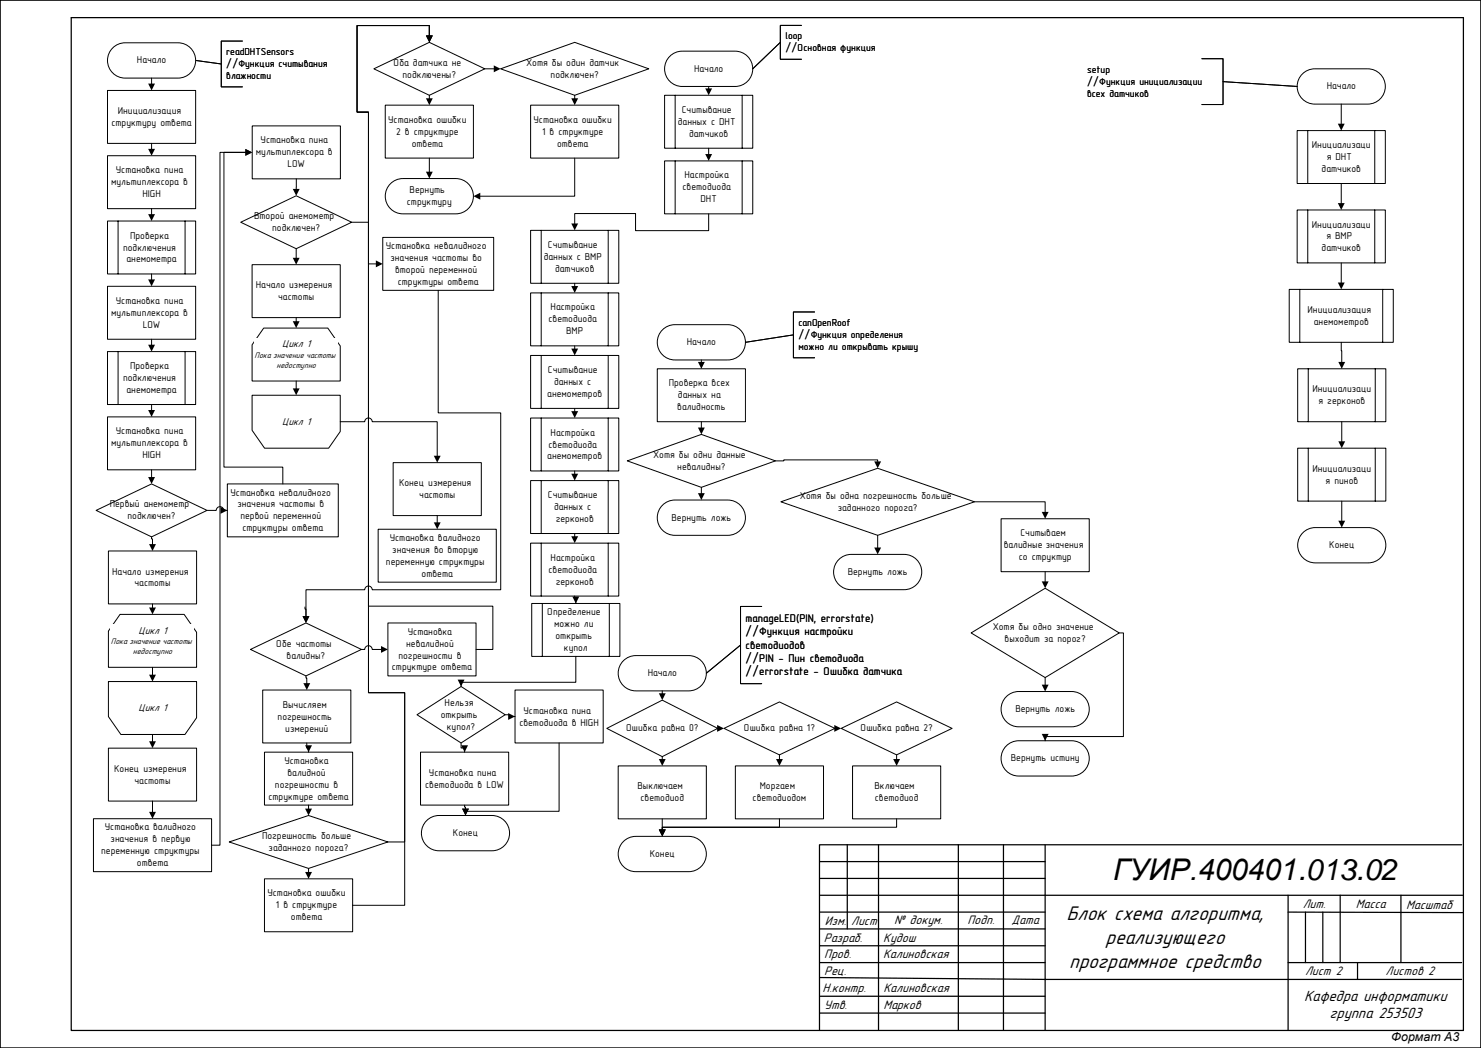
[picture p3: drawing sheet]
<svg xmlns="http://www.w3.org/2000/svg" width="420mm" height="297mm" viewBox="0 0 420 297" stroke-linecap="round" stroke-linejoin="round" font-family="sans-serif">
<path d="M0 0h420v297h-420zM55.5 17.1l7.2 1M68.7 11.6h-6v13h6" fill="none" stroke="#000" stroke-width=".28"/>
<g fill="none" stroke="#000" stroke-width=".35">
<path d="M0 0v297h420v-297h-420M20.2 5h394.8v287h-394.8zM240.3 239.4v23.8M249.1 239.4v52.4M271.8 239.4v52.4M284.6 239.4v52.4M296.4 239.4v52.4M414.5 239.4h-182.1v52.4M232.4 253.7h182.6M232.4 244.2h64M232.4 248.9h64M232.4 258.5h64"/>
<path d="M365.3 253.7v38.1M365.3 258.5l49.7 .1M370.2 258.5v14.3M375.1 258.5v14.3M380.1 253.7v19.1M397.3 253.7v19.1M232.4 272.8h64M232.4 263.2h64M232.4 268h64M232.4 277l64.1 .5M296.4 277.5h118.1M365.3 272.8h49.2"/>
<path d="M385 272.8v4.7M232.4 282.3h64M232.4 287.1h64"/>
</g>
<path d="M31.7 13.9a5 5 0 0 1 3.8-1.8h15a5 5 0 0 1 5 5 5 5 0 0 1-5 5h-15a5 5 0 0 1-4.5-2.9 5 5 0 0 1 .7-5.3z" fill-rule="evenodd" fill="#fff"/>
<path d="M31.7 13.9a5 5 0 0 1 3.8-1.8h15a5 5 0 0 1 5 5 5 5 0 0 1-5 5h-15a5 5 0 0 1-4.5-2.9 5 5 0 0 1 .7-5.3z" fill="none" stroke="#000" stroke-width=".28"/>
<path d="M30.5 25.6h25v15h-25z" fill-rule="evenodd" fill="#fff"/>
<path d="M30.5 25.6h25v15h-25z" fill="none" stroke="#000" stroke-width=".28"/>
<path d="M30.5 44.1h25v15h-25z" fill-rule="evenodd" fill="#fff"/>
<path d="M30.5 44.1h25v15h-25z" fill="none" stroke="#000" stroke-width=".28"/>
<path d="M30.5 62.6h25v15h-25z" fill-rule="evenodd" fill="#fff"/>
<path d="M30.5 62.6h25v15h-25zM33.5 62.6v15M52.5 62.6v15" fill="none" stroke="#000" stroke-width=".28"/>
<path d="M30.5 81.1h25v15h-25z" fill-rule="evenodd" fill="#fff"/>
<path d="M30.5 81.1h25v15h-25z" fill="none" stroke="#000" stroke-width=".28"/>
<path d="M30.5 99.6h25v15h-25z" fill-rule="evenodd" fill="#fff"/>
<path d="M30.5 99.6h25v15h-25zM33.5 99.6v15M52.5 99.6v15" fill="none" stroke="#000" stroke-width=".28"/>
<path d="M30.5 118.1h25v15h-25z" fill-rule="evenodd" fill="#fff"/>
<path d="M30.5 118.1h25v15h-25z" fill="none" stroke="#000" stroke-width=".28"/>
<path d="M27.3 144.6l15.7-7.5 15.7 7.5-15.7 7.5z" fill-rule="evenodd" fill="#fff"/>
<path d="M27.3 144.6l15.7-7.5 15.7 7.5-15.7 7.5z" fill="none" stroke="#000" stroke-width=".28"/>
<path d="M30.7 156.1h25v15h-25z" fill-rule="evenodd" fill="#fff"/>
<path d="M30.7 156.1h25v15h-25z" fill="none" stroke="#000" stroke-width=".28"/>
<path d="M34 174.1h18.2l3.5 5.1v9.9h-25v-10.3z" fill-rule="evenodd" fill="#fff"/>
<path d="M34 174.1h18.2l3.5 5.1v9.9h-25v-10.3z" fill="none" stroke="#000" stroke-width=".28"/>
<g fill="#fff">
<path d="M31.5 177h23.5v9.1h-23.5z" fill-rule="evenodd"/>
<path d="M30.7 212h25v15h-25z" fill-rule="evenodd"/>
</g>
<path d="M30.7 212h25v15h-25z" fill="none" stroke="#000" stroke-width=".28"/>
<path d="M30.7 193.1h25v10.3l-3.2 4.7h-18.2l-3.6-5z" fill-rule="evenodd" fill="#fff"/>
<path d="M30.7 193.1h25v10.3l-3.2 4.7h-18.2l-3.6-5z" fill="none" stroke="#000" stroke-width=".28"/>
<g fill="#fff">
<path d="M39.3 198.9h7.9v3.4h-7.9z" fill-rule="evenodd"/>
<path d="M68.3 63l15.7-7.5 15.7 7.5-15.7 7.5z" fill-rule="evenodd"/>
</g>
<path d="M68.3 63l15.7-7.5 15.7 7.5-15.7 7.5z" fill="none" stroke="#000" stroke-width=".28"/>
<path d="M71.5 75h25v15h-25z" fill-rule="evenodd" fill="#fff"/>
<path d="M71.5 75h25v15h-25z" fill="none" stroke="#000" stroke-width=".28"/>
<path d="M74.8 93h18.2l3.5 5v10h-25v-10.3z" fill-rule="evenodd" fill="#fff"/>
<path d="M74.8 93h18.2l3.5 5v10h-25v-10.3z" fill="none" stroke="#000" stroke-width=".28"/>
<g fill="#fff">
<path d="M72.2 95.9h23.6v9.1h-23.6z" fill-rule="evenodd"/>
<path d="M111.5 131.1h25v15h-25z" fill-rule="evenodd"/>
</g>
<path d="M111.5 131.1h25v15h-25z" fill="none" stroke="#000" stroke-width=".28"/>
<path d="M71.5 112h25v10.3l-3.3 4.7h-18.2l-3.5-5.1z" fill-rule="evenodd" fill="#fff"/>
<path d="M71.5 112h25v10.3l-3.3 4.7h-18.2l-3.5-5.1z" fill="none" stroke="#000" stroke-width=".28"/>
<path d="M80 117.8h7.9v3.4h-7.9z" fill-rule="evenodd" fill="#fff"/>
<g fill="none" stroke="#000" stroke-width=".28">
<path d="M43 22.1v1.8M43 40.6v1.8M43 59.1v1.8M43 77.6v1.8M84 70.5v2.8M43 96.1v1.8M84 90v1.3M43 114.6v1.8M84 108v2.3M96.5 119.5h6.9a1.06 1.06 0 0 1 1.1-1.1 1.06 1.06 0 0 1 1.1 1.1h18.4v9.9M43 133.1v2.3M43 152.1v.6h.2v1.7"/>
<path d="M43.2 171.1v1.3M43.2 189.1v2.3M43.2 208.1v2.2"/>
</g>
<g fill="#000">
<path d="M42 23.7h2l-1 1.9zM42 42.2h2l-1 1.9zM42 60.7h2l-1 1.9zM42 79.2h2l-1 1.9zM83 73.1h2l-1 1.9zM42 97.7h2l-1 1.9zM83 91h2l-1 2zM42 116.2h2l-1 1.9zM83 110.1h2l-1 1.9zM42 135.2h2l-1 1.9zM123 129.1h2l-1 2zM42.3 154.2h1.9l-1 1.9z"/>
<path d="M42.3 172.1h1.9l-1 2zM42.3 191.2h1.9l-1 1.9zM42.3 210.1h1.9l-1 1.9z"/>
</g>
<path d="M71.5 35.7h25v15h-25z" fill-rule="evenodd" fill="#fff"/>
<path d="M71.5 35.7h25v15h-25zM84 50.7v3.1" fill="none" stroke="#000" stroke-width=".28"/>
<path d="M83 53.5h2l-1 2z" fill="#000"/>
<path d="M64.5 137.1h31.4v15h-31.4z" fill-rule="evenodd" fill="#fff"/>
<path d="M64.5 137.1h31.4v15h-31.4z" fill="none" stroke="#000" stroke-width=".28"/>
<path d="M26.5 232h33.5v15h-33.5z" fill-rule="evenodd" fill="#fff"/>
<path d="M80.2 137.1v-4.7h-16.7v-89.2h6.3h-7.4v196.3h-2.4M58.7 144.6h2.6a1.06 1.06 0 0 1 1.1-1 1.06 1.06 0 0 1 1 1h1.1M26.5 232h33.5v15h-33.5zM43.2 227l.1 3.3" fill="none" stroke="#000" stroke-width=".28"/>
<path d="M69.6 42.2l1.9 1-1.9 1zM62.5 143.7l2 .9-2 1zM42.3 230.1h1.9l-.9 1.9z" fill="#000"/>
<path d="M108.5 67.3h31.5v15h-31.5z" fill-rule="evenodd" fill="#fff"/>
<path d="M99.7 63h4.8v11.8h2.3M108.5 67.3h31.5v15h-31.5z" fill="none" stroke="#000" stroke-width=".28"/>
<path d="M106.6 73.8l1.9 1-1.9 .9z" fill="#000"/>
<path d="M107.2 150h33.5v15h-33.5z" fill-rule="evenodd" fill="#fff"/>
<path d="M107.2 150h33.5v15h-33.5zM124 146.1v2.2" fill="none" stroke="#000" stroke-width=".28"/>
<path d="M123 148h2l-1 2z" fill="#000"/>
<path d="M71 184l15.8-7.5 15.7 7.5-15.7 7.5z" fill-rule="evenodd" fill="#fff"/>
<path d="M124.3 82.3v34.7h17.7v50.1h-36.4a1.06 1.06 0 0 0-1.1-1 1.06 1.06 0 0 0-1.1 1h-16.6v7.7v-2.2h-.3v-.6M71 184l15.8-7.5 15.7 7.5-15.7 7.5z" fill="none" stroke="#000" stroke-width=".28"/>
<path d="M85.8 174.6h1.9l-.9 1.9z" fill="#000"/>
<path d="M74.5 195.5h25v15h-25z" fill-rule="evenodd" fill="#fff"/>
<path d="M74.5 195.5h25v15h-25z" fill="none" stroke="#000" stroke-width=".28"/>
<path d="M75 213.1h25v15h-25z" fill-rule="evenodd" fill="#fff"/>
<path d="M75 213.1h25v15h-25z" fill="none" stroke="#000" stroke-width=".28"/>
<path d="M65 238.6l22.5-7.5 22.5 7.5-22.5 7.5z" fill-rule="evenodd" fill="#fff"/>
<path d="M65 238.6l22.5-7.5 22.5 7.5-22.5 7.5z" fill="none" stroke="#000" stroke-width=".28"/>
<path d="M75 249h25v15h-25z" fill-rule="evenodd" fill="#fff"/>
<path d="M86.8 191.5v.6h.2v1.7M87 210.5v1.4h.5v1.2M87.5 228.1v1.3M75 249h25v15h-25zM87.5 246.1v1.2" fill="none" stroke="#000" stroke-width=".28"/>
<path d="M86 193.6h2l-1 1.9zM86.5 211.2h2l-1 1.9zM86.5 229.1h2l-1 2zM86.5 247.1h2l-1 1.9z" fill="#000"/>
<path d="M110 176.5h25v15h-25z" fill-rule="evenodd" fill="#fff"/>
<path d="M110 176.5h25v15h-25zM102.5 184h.9a1.06 1.06 0 0 1 1.1-1 1.06 1.06 0 0 1 1.1 1h2.7" fill="none" stroke="#000" stroke-width=".28"/>
<path d="M108.1 183.1l1.9 .9-1.9 1z" fill="#000"/>
<path d="M106 19.5l15.8-7.5 15.7 7.5-15.7 7.5z" fill-rule="evenodd" fill="#fff"/>
<path d="M106 19.5l15.8-7.5 15.7 7.5-15.7 7.5zM121.8 10.3v-3.1h-20.5v24.6h3.2v140h35.3v12.2h-4.8M121.8 10.3v-3.1h-20.5v24.6h3.2v164.5h10.3v42.3h-4.8M121.8 10.3v-3.1h-20.5v24.6h3.2v164.5h10.3v60.2h-14.8" fill="none" stroke="#000" stroke-width=".28"/>
<path d="M120.8 10.1h1.9l-.9 1.9z" fill="#000"/>
<path d="M109.3 29.8h25v15h-25z" fill-rule="evenodd" fill="#fff"/>
<path d="M109.3 29.8h25v15h-25z" fill="none" stroke="#000" stroke-width=".28"/>
<path d="M142 19.5l21-7.5 21 7.5-21 7.5z" fill-rule="evenodd" fill="#fff"/>
<path d="M142 19.5l21-7.5 21 7.5-21 7.5z" fill="none" stroke="#000" stroke-width=".28"/>
<path d="M150.5 29.8h25v15h-25z" fill-rule="evenodd" fill="#fff"/>
<path d="M137.5 19.5h2.8M121.8 27v1.1M150.5 29.8h25v15h-25zM163 27v1.1" fill="none" stroke="#000" stroke-width=".28"/>
<path d="M140 18.5l2 1-2 1zM120.8 27.9h1.9l-.9 1.9zM162 27.9h1.9l-.9 1.9z" fill="#000"/>
<path d="M110.4 52.4a5 5 0 0 1 3.9-1.8h15a5 5 0 0 1 5 5 5 5 0 0 1-5 5h-15a5 5 0 0 1-4.6-2.9 5 5 0 0 1 .7-5.3z" fill-rule="evenodd" fill="#fff"/>
<path d="M110.4 52.4a5 5 0 0 1 3.9-1.8h15a5 5 0 0 1 5 5 5 5 0 0 1-5 5h-15a5 5 0 0 1-4.6-2.9 5 5 0 0 1 .7-5.3zM121.8 44.8v4.1M163 44.8v10.8h-27" fill="none" stroke="#000" stroke-width=".28"/>
<path d="M120.8 48.7h1.9l-.9 1.9zM134.3 55.6l1.9-1v2z" fill="#000"/>
<path d="M369 21.3a5 5 0 0 1 3.9-1.8h15a5 5 0 0 1 5 5 5 5 0 0 1-5 5h-15a5 5 0 0 1-4.6-2.9 5 5 0 0 1 .7-5.3z" fill-rule="evenodd" fill="#fff"/>
<path d="M340.8 16.6h6v13h-6M346.8 23.1l21.1 1.4M369 21.3a5 5 0 0 1 3.9-1.8h15a5 5 0 0 1 5 5 5 5 0 0 1-5 5h-15a5 5 0 0 1-4.6-2.9 5 5 0 0 1 .7-5.3z" fill="none" stroke="#000" stroke-width=".28"/>
<path d="M367.9 37h25v15h-25z" fill-rule="evenodd" fill="#fff"/>
<path d="M367.9 37h25v15h-25zM370.9 37v15M389.9 37v15" fill="none" stroke="#000" stroke-width=".28"/>
<path d="M367.9 59.5h25v15h-25z" fill-rule="evenodd" fill="#fff"/>
<path d="M367.9 59.5h25v15h-25zM370.9 59.5v15M389.9 59.5v15" fill="none" stroke="#000" stroke-width=".28"/>
<path d="M365.6 82h29.5v15h-29.5z" fill-rule="evenodd" fill="#fff"/>
<path d="M365.6 82h29.5v15h-29.5zM368.6 82v15M392.1 82v15" fill="none" stroke="#000" stroke-width=".28"/>
<path d="M368 104.5h25v15h-25z" fill-rule="evenodd" fill="#fff"/>
<path d="M368 104.5h25v15h-25zM371 104.5v15M390 104.5v15" fill="none" stroke="#000" stroke-width=".28"/>
<path d="M368 127h25v15h-25z" fill-rule="evenodd" fill="#fff"/>
<path d="M368 127h25v15h-25zM371 127v15M390 127v15" fill="none" stroke="#000" stroke-width=".28"/>
<path d="M369.8 150.7a5 5 0 0 1 3.2-1.2h15a5 5 0 0 1 5 5 5 5 0 0 1-5 5h-15a5 5 0 0 1-4.7-3.3 5 5 0 0 1 1.5-5.5z" fill-rule="evenodd" fill="#fff"/>
<path d="M369.8 150.7a5 5 0 0 1 3.2-1.2h15a5 5 0 0 1 5 5 5 5 0 0 1-5 5h-15a5 5 0 0 1-4.7-3.3 5 5 0 0 1 1.5-5.5z" fill="none" stroke="#000" stroke-width=".28"/>
<path d="M190.2 15.7a5 5 0 0 1 3.3-1.2h15a5 5 0 0 1 5 5 5 5 0 0 1-5 5h-15a5 5 0 0 1-4.7-3.3 5 5 0 0 1 1.4-5.5z" fill-rule="evenodd" fill="#fff"/>
<path d="M190.2 15.7a5 5 0 0 1 3.3-1.2h15a5 5 0 0 1 5 5 5 5 0 0 1-5 5h-15a5 5 0 0 1-4.7-3.3 5 5 0 0 1 1.4-5.5zM221.3 12l-7.8 7.5M227.3 7.2h-6v9.6h6" fill="none" stroke="#000" stroke-width=".28"/>
<path d="M188.5 27h25v15h-25z" fill-rule="evenodd" fill="#fff"/>
<path d="M188.5 27h25v15h-25zM191.5 27v15M210.5 27v15" fill="none" stroke="#000" stroke-width=".28"/>
<path d="M150.5 65.3h25v15h-25z" fill-rule="evenodd" fill="#fff"/>
<path d="M150.5 65.3h25v15h-25zM153.5 65.3v15M172.5 65.3v15" fill="none" stroke="#000" stroke-width=".28"/>
<path d="M150.5 100.7h25v15h-25z" fill-rule="evenodd" fill="#fff"/>
<path d="M150.5 100.7h25v15h-25zM153.5 100.7v15M172.5 100.7v15" fill="none" stroke="#000" stroke-width=".28"/>
<path d="M150.5 136.2h25v15h-25z" fill-rule="evenodd" fill="#fff"/>
<path d="M201 24.5v.8M150.5 136.2h25v15h-25zM153.5 136.2v15M172.5 136.2v15" fill="none" stroke="#000" stroke-width=".28"/>
<path d="M200 25.1h1.9l-.9 1.9z" fill="#000"/>
<path d="M150.8 171h25v15h-25z" fill-rule="evenodd" fill="#fff"/>
<path d="M150.8 171h25v15h-25zM153.8 171v15M172.8 171v15" fill="none" stroke="#000" stroke-width=".28"/>
<path d="M118.3 202.5l12.5-8 12.5 8-12.5 8z" fill-rule="evenodd" fill="#fff"/>
<path d="M118.3 202.5l12.5-8 12.5 8-12.5 8z" fill="none" stroke="#000" stroke-width=".28"/>
<path d="M119.3 213.1h25v15h-25z" fill-rule="evenodd" fill="#fff"/>
<path d="M119.3 213.1h25v15h-25z" fill="none" stroke="#000" stroke-width=".28"/>
<path d="M146.1 195.5h25v15h-25z" fill-rule="evenodd" fill="#fff"/>
<path d="M146.1 195.5h25v15h-25z" fill="none" stroke="#000" stroke-width=".28"/>
<path d="M121.3 232.3a5 5 0 0 1 3.2-1.2h15a5 5 0 0 1 5 5 5 5 0 0 1-5 5h-15a5 5 0 0 1-4.7-3.3 5 5 0 0 1 1.5-5.5z" fill-rule="evenodd" fill="#fff"/>
<path d="M121.3 232.3a5 5 0 0 1 3.2-1.2h15a5 5 0 0 1 5 5 5 5 0 0 1-5 5h-15a5 5 0 0 1-4.7-3.3 5 5 0 0 1 1.5-5.5z" fill="none" stroke="#000" stroke-width=".28"/>
<path d="M188.5 45.6h25v15h-25z" fill-rule="evenodd" fill="#fff"/>
<path d="M188.5 45.6h25v15h-25zM191.5 45.6v15M210.5 45.6v15" fill="none" stroke="#000" stroke-width=".28"/>
<path d="M150.5 83h25v15h-25z" fill-rule="evenodd" fill="#fff"/>
<path d="M150.5 83h25v15h-25zM153.5 83v15M172.5 83v15" fill="none" stroke="#000" stroke-width=".28"/>
<path d="M150.5 118.5h25v15h-25z" fill-rule="evenodd" fill="#fff"/>
<path d="M150.5 118.5h25v15h-25zM153.5 118.5v15M172.5 118.5v15" fill="none" stroke="#000" stroke-width=".28"/>
<path d="M150.5 153.9h25v15h-25z" fill-rule="evenodd" fill="#fff"/>
<g fill="none" stroke="#000" stroke-width=".28">
<path d="M201 42v1.9M201 60.6v4.8h-20.8v-4.9h-17.2v3.1M163 80.3v1M163 98v1M163 115.7v1M163 133.5v1M150.5 153.9h25v15h-25zM153.5 153.9v15M163 151.2v1M172.5 153.9v15M163 168.9v.9h.3v1.2M163.3 186v7.3h-32.5v1.2"/>
<path d="M130.8 210.5v1.4h1v1.2M143.3 202.5h1.1v.5h1.7M158.6 210.5v19.4h-26.6v1.2M131.8 228.1l.2 1.3"/>
</g>
<path d="M200 43.6h1.9l-.9 2zM162 63.3h1.9l-.9 2zM162 81.1h1.9l-.9 1.9zM162 98.8h1.9l-.9 1.9zM162 116.5h1.9l-.9 2zM162 134.2h1.9l-.9 2zM162 152h1.9l-.9 1.9zM162.3 169.1h2l-1 1.9zM129.8 192.6h1.9l-.9 1.9zM130.8 211.2h1.9l-.9 1.9zM144.1 202.1l2 .9-2 1zM131 229.1h2l-1 2z" fill="#000"/>
<path d="M177.1 186.9a5 5 0 0 1 3.2-1.1h15a5 5 0 0 1 5 5 5 5 0 0 1-5 5h-15a5 5 0 0 1-4.7-3.3 5 5 0 0 1 1.5-5.6z" fill-rule="evenodd" fill="#fff"/>
<path d="M216 171.9h-6v21.8h6M177.1 186.9a5 5 0 0 1 3.2-1.1h15a5 5 0 0 1 5 5 5 5 0 0 1-5 5h-15a5 5 0 0 1-4.7-3.3 5 5 0 0 1 1.5-5.6zM210 182.8l-9.7 8" fill="none" stroke="#000" stroke-width=".28"/>
<path d="M172.1 206.4l15.7-8 15.7 8-15.7 8z" fill-rule="evenodd" fill="#fff"/>
<path d="M172.1 206.4l15.7-8 15.7 8-15.7 8z" fill="none" stroke="#000" stroke-width=".28"/>
<path d="M175.3 217h25v15h-25z" fill-rule="evenodd" fill="#fff"/>
<path d="M175.3 217h25v15h-25z" fill="none" stroke="#000" stroke-width=".28"/>
<path d="M205.3 206.4l15.7-7.5 15.8 7.5-15.8 7.5z" fill-rule="evenodd" fill="#fff"/>
<path d="M205.3 206.4l15.7-7.5 15.8 7.5-15.8 7.5z" fill="none" stroke="#000" stroke-width=".28"/>
<path d="M208.5 217h25v15h-25z" fill-rule="evenodd" fill="#fff"/>
<path d="M208.5 217h25v15h-25z" fill="none" stroke="#000" stroke-width=".28"/>
<path d="M238.5 206.4l15.8-7.5 15.7 7.5-15.7 7.5z" fill-rule="evenodd" fill="#fff"/>
<path d="M238.5 206.4l15.8-7.5 15.7 7.5-15.7 7.5z" fill="none" stroke="#000" stroke-width=".28"/>
<path d="M241.8 217h25v15h-25z" fill-rule="evenodd" fill="#fff"/>
<path d="M187.8 195.8v.9M187.8 214.4v.9M203.5 206.4h.1M221 213.9v1.4M236.8 206.4h.1M241.8 217h25v15h-25zM254.3 213.9v1.4" fill="none" stroke="#000" stroke-width=".28"/>
<path d="M186.8 196.5h2l-1 1.9zM186.8 215.1h2l-1 1.9zM203.4 205.4l1.9 1-1.9 1zM220.1 215.1h1.9l-1 1.9zM236.6 205.4l1.9 1-1.9 1zM253.3 215.1h1.9l-.9 1.9z" fill="#000"/>
<path d="M177.1 238.2a5 5 0 0 1 3.2-1.2h15a5 5 0 0 1 5 5 5 5 0 0 1-5 5h-15a5 5 0 0 1-4.7-3.3 5 5 0 0 1 1.5-5.5z" fill-rule="evenodd" fill="#fff"/>
<path d="M177.1 238.2a5 5 0 0 1 3.2-1.2h15a5 5 0 0 1 5 5 5 5 0 0 1-5 5h-15a5 5 0 0 1-4.7-3.3 5 5 0 0 1 1.5-5.5zM187.8 232v3.3M221 232v2.4h-33.2v.9M254.3 232v2.4h-66.5v.9" fill="none" stroke="#000" stroke-width=".28"/>
<path d="M186.8 235.1h2l-1 1.9z" fill="#000"/>
<path d="M187.6 93.8a5 5 0 0 1 3.8-1.8h15a5 5 0 0 1 5 5 5 5 0 0 1-5 5h-15a5 5 0 0 1-4.5-2.9 5 5 0 0 1 .7-5.3z" fill-rule="evenodd" fill="#fff"/>
<path d="M187.6 93.8a5 5 0 0 1 3.8-1.8h15a5 5 0 0 1 5 5 5 5 0 0 1-5 5h-15a5 5 0 0 1-4.5-2.9 5 5 0 0 1 .7-5.3zM225 94.9l-13.6 2.1M231 88.4h-6v13h6" fill="none" stroke="#000" stroke-width=".28"/>
<path d="M186.4 104.5h25v15h-25z" fill-rule="evenodd" fill="#fff"/>
<path d="M186.4 104.5h25v15h-25z" fill="none" stroke="#000" stroke-width=".28"/>
<path d="M177.9 130.6l21-7.5 21 7.5-21 7.5z" fill-rule="evenodd" fill="#fff"/>
<path d="M177.9 130.6l21-7.5 21 7.5-21 7.5z" fill="none" stroke="#000" stroke-width=".28"/>
<path d="M187.6 143.5a5 5 0 0 1 3.8-1.8h15a5 5 0 0 1 5 5 5 5 0 0 1-5 5h-15a5 5 0 0 1-4.5-2.9 5 5 0 0 1 .7-5.3z" fill-rule="evenodd" fill="#fff"/>
<path d="M187.6 143.5a5 5 0 0 1 3.8-1.8h15a5 5 0 0 1 5 5 5 5 0 0 1-5 5h-15a5 5 0 0 1-4.5-2.9 5 5 0 0 1 .7-5.3z" fill="none" stroke="#000" stroke-width=".28"/>
<path d="M221.4 142.2l27.5-9.5 27.4 9.5-27.4 9.5z" fill-rule="evenodd" fill="#fff"/>
<path d="M221.4 142.2l27.5-9.5 27.4 9.5-27.4 9.5z" fill="none" stroke="#000" stroke-width=".28"/>
<path d="M237.6 158.9a5 5 0 0 1 3.8-1.8h15a5 5 0 0 1 5 5 5 5 0 0 1-5 5h-15a5 5 0 0 1-4.5-2.9 5 5 0 0 1 .7-5.3z" fill-rule="evenodd" fill="#fff"/>
<path d="M237.6 158.9a5 5 0 0 1 3.8-1.8h15a5 5 0 0 1 5 5 5 5 0 0 1-5 5h-15a5 5 0 0 1-4.5-2.9 5 5 0 0 1 .7-5.3z" fill="none" stroke="#000" stroke-width=".28"/>
<path d="M283.9 147h25v15h-25z" fill-rule="evenodd" fill="#fff"/>
<path d="M283.9 147h25v15h-25z" fill="none" stroke="#000" stroke-width=".28"/>
<path d="M275.4 179.3l21-12.6 21 12.6-21 12.7z" fill-rule="evenodd" fill="#fff"/>
<path d="M275.4 179.3l21-12.6 21 12.6-21 12.7z" fill="none" stroke="#000" stroke-width=".28"/>
<path d="M285.1 197.7a5 5 0 0 1 3.8-1.7h15a5 5 0 0 1 5 5 5 5 0 0 1-5 5h-15a5 5 0 0 1-4.5-2.9 5 5 0 0 1 .7-5.4z" fill-rule="evenodd" fill="#fff"/>
<path d="M285.1 197.7a5 5 0 0 1 3.8-1.7h15a5 5 0 0 1 5 5 5 5 0 0 1-5 5h-15a5 5 0 0 1-4.5-2.9 5 5 0 0 1 .7-5.4z" fill="none" stroke="#000" stroke-width=".28"/>
<path d="M285.1 211.7a5 5 0 0 1 3.8-1.8h15a5 5 0 0 1 5 5 5 5 0 0 1-5 5h-15a5 5 0 0 1-4.5-2.9 5 5 0 0 1 .7-5.3z" fill-rule="evenodd" fill="#fff"/>
<g fill="none" stroke="#000" stroke-width=".28">
<path d="M380.4 29.5v5.8M380.4 52v5.8M380.4 74.5v5.8M380.4 97l.1 5.8M198.9 102v.8M198.9 119.5v1.9M380.5 119.5v5.8M198.9 138.1v1.9M219.9 130.6h2.4v-.3h26.6v.7M248.9 151.7v3.7M276.3 142.2h20.1v3.1M380.5 142v5.8"/>
<path d="M296.4 162v3M317.4 179.3h1.2v29.4h-22.2v1.2M296.4 192v2.3M285.1 211.7a5 5 0 0 1 3.8-1.8h15a5 5 0 0 1 5 5 5 5 0 0 1-5 5h-15a5 5 0 0 1-4.5-2.9 5 5 0 0 1 .7-5.3z"/>
</g>
<g fill="#000">
<path d="M379.4 35.1h1.9l-.9 1.9zM379.4 57.6h1.9l-.9 1.9zM379.4 80.1h1.9l-.9 1.9zM197.9 102.6h2l-1 1.9zM379.5 102.6h2l-1 1.9zM197.9 121.2h2l-1 1.9zM197.9 139.7h2l-1 2zM247.9 130.7h2l-1 2zM379.5 125.1h2l-1 1.9zM247.9 155.2h2l-1 1.9zM295.4 145.1h2l-1 1.9zM379.5 147.6h2l-1 1.9z"/>
<path d="M295.4 164.7h2l-1 2zM295.4 194h2l-1 2zM295.4 208h2l-1 1.9z"/>
</g>
<text font-size="8.5" x="315.7" y="249.3">ГУИР.400401.013.02</text>
<g font-size="5.9">
<text x="302.4" y="260.7">Блок схема алгоритма,</text>
<text x="313.5" y="267.5">реализующего</text>
<text x="303.2" y="274.2">программное средство</text>
</g>
<g font-size="4.5">
<text x="369.8" y="283.5">Кафедра информатики</text>
<text x="377" y="288.6">группа 253503</text>
</g>
<g font-size="3.7">
<text x="369.5" y="257.2">Лит.</text>
<text x="384.5" y="257.2">Масса</text>
<text x="398.8" y="257.5">Масштаб</text>
<text x="233.9" y="262">Изм.</text>
<text x="241.4" y="262">Лист</text>
<text x="253.6" y="261.9">№ докум.</text>
<text x="274.3" y="261.9">Подп.</text>
<text x="286.9" y="261.9">Дата</text>
<text x="233.6" y="267">Разраб.</text>
<text x="250.5" y="267">Кудош</text>
<text x="233.7" y="271.6">Пров.</text>
<text x="250.4" y="271.5">Калиновская</text>
<text x="233.3" y="281.2">Н.контр.</text>
<text x="233.7" y="276.3">Рец.</text>
<text x="250.5" y="281.2">Калиновская</text>
<text x="370.1" y="276.4">Лист 2</text>
<text x="392.9" y="276.3">Листов 2</text>
<text x="233.7" y="286">Утв.</text>
<text x="250.5" y="285.9">Марков</text>
</g>
<text font-size="3.5" x="394.5" y="295.1">Формат А3</text>
<g font-size="3.2">
<text x="211.4" y="176.1">manageLED(PIN, errorstate)</text>
<text x="211.4" y="180">//Функция настройки</text>
<text x="211.4" y="183.8">светодиодов</text>
<text x="211.4" y="187.6">//PIN – Пин светодиода</text>
<text x="211.4" y="191.4">//errorstate – Ошибка датчика</text>
</g>
<g font-size="3">
<text x="80" y="98.5">Цикл 1</text>
<text x="80" y="120.4">Цикл 1</text>
<text x="39.3" y="179.6">Цикл 1</text>
<text x="39.3" y="201.5">Цикл 1</text>
</g>
<g font-size="2.8">
<text x="222.7" y="11.2">loop</text>
<text x="38.8" y="18">Начало</text>
<text x="64.2" y="15.6">readDHTSensors</text>
<text x="222.7" y="14.5">//Основная функция</text>
<text x="64.2" y="19">//Функция считывания</text>
<text x="64.2" y="22.4">влажности</text>
<text x="111.6" y="18.7">Оба датчика не</text>
<text x="114.1" y="22">подключены?</text>
<text x="149.2" y="18.7">Хотя бы один датчик</text>
<text x="156.2" y="22">подключен?</text>
<text x="196.8" y="20.3">Начало</text>
<text x="308.3" y="20.6">setup</text>
<text x="308.3" y="24">//Функция инициализации</text>
<text x="308.3" y="27.4">всех датчиков</text>
<text x="376.3" y="25.4">Начало</text>
<text x="31.6" y="35.7">структуру ответа</text>
<text x="33.4" y="32.3">Инициализация</text>
<text x="110.1" y="34.8">Установка ошибки</text>
<text x="151.3" y="34.8">Установка ошибки</text>
<text x="192.2" y="35.3">данных с DHT</text>
<text x="193.4" y="32">Считывание</text>
<text x="73.9" y="40.6">Установка пина</text>
<text x="112.3" y="38.1">2 в структуре</text>
<text x="116.8" y="41.5">ответа</text>
<text x="153.7" y="38.1">1 в структуре</text>
<text x="158" y="41.5">ответа</text>
<text x="195.4" y="38.7">датчиков</text>
<text x="372.1" y="42">Инициализаци</text>
<text x="72.6" y="44">мультиплексора в</text>
<text x="81.5" y="47.4">LOW</text>
<text x="376.2" y="45.4">я DHT</text>
<text x="31.5" y="52.5">мультиплексора в</text>
<text x="32.9" y="49.1">Установка пина</text>
<text x="193.6" y="54">светодиода</text>
<text x="194.1" y="50.6">Настройка</text>
<text x="374.8" y="48.7">датчиков</text>
<text x="40.4" y="55.9">HIGH</text>
<text x="115.4" y="58.1">структуру</text>
<text x="116.2" y="54.8">Вернуть</text>
<text x="198.7" y="57.3">DHT</text>
<text x="72.1" y="62.1">Второй анемометр</text>
<text x="77.2" y="65.5">подключен?</text>
<text x="372.1" y="64.5">Инициализаци</text>
<text x="34.9" y="71">подключения</text>
<text x="36.9" y="67.6">Проверка</text>
<text x="109.4" y="70.6">Установка невалидного</text>
<text x="155.4" y="70.2">Считывание</text>
<text x="374.8" y="71.2">датчиков</text>
<text x="376.1" y="67.9">я BMP</text>
<text x="35.9" y="74.4">анемометра</text>
<text x="110.7" y="73.9">значения частоты во</text>
<text x="112" y="77.3">второй переменной</text>
<text x="154.2" y="73.6">данных с BMP</text>
<text x="157.4" y="77">датчиков</text>
<text x="72.6" y="81.7">Начало измерения</text>
<text x="112.8" y="80.7">структуры ответа</text>
<text x="31.5" y="89.5">мультиплексора в</text>
<text x="32.9" y="86.1">Установка пина</text>
<text x="78.9" y="85">частоты</text>
<text x="156.2" y="88">Настройка</text>
<text x="370.8" y="88.7">Инициализация</text>
<text x="40.5" y="92.9">LOW</text>
<text x="155.6" y="91.4">светодиода</text>
<text x="160.6" y="94.7">BMP</text>
<text x="226.4" y="92.4">canOpenRoof</text>
<text x="226.4" y="95.8">//Функция определения</text>
<text x="372.6" y="92.1">анемометров</text>
<text x="194.8" y="97.9">Начало</text>
<text x="226.4" y="99.1">можно ли открывать крышу</text>
<text x="34.9" y="108">подключения</text>
<text x="36.9" y="104.6">Проверка</text>
<text x="155.4" y="105.7">Считывание</text>
<text x="35.9" y="111.4">анемометра</text>
<text x="155.2" y="112.5">анемометров</text>
<text x="157.1" y="109.1">данных с</text>
<text x="189.7" y="109.5">Проверка всех</text>
<text x="192.3" y="112.9">данных на</text>
<text x="372.2" y="111.2">Инициализаци</text>
<text x="192.1" y="116.2">валидность</text>
<text x="373.9" y="114.6">я герконов</text>
<text x="32.9" y="123.1">Установка пина</text>
<text x="156.2" y="123.4">Настройка</text>
<text x="31.5" y="126.5">мультиплексора в</text>
<text x="40.4" y="129.9">HIGH</text>
<text x="155.2" y="130.2">анемометров</text>
<text x="155.6" y="126.8">светодиода</text>
<text x="185.2" y="129.8">Хотя бы одни данные</text>
<text x="113.2" y="137.8">Конец измерения</text>
<text x="192.1" y="133.2">невалидны?</text>
<text x="372.2" y="133.7">Инициализаци</text>
<text x="375.9" y="137.1">я пинов</text>
<text x="31.1" y="143.8">Первый анемометр</text>
<text x="65.4" y="140.4">Установка невалидного</text>
<text x="67.3" y="143.8">значения частоты в</text>
<text x="118.9" y="141.2">частоты</text>
<text x="155.4" y="141.2">Считывание</text>
<text x="226.8" y="141.4">Хотя бы одна погрешность больше</text>
<text x="36.1" y="147.2">подключен?</text>
<text x="68.2" y="147.2">первой переменной</text>
<text x="157.1" y="144.5">данных с</text>
<text x="157.6" y="147.9">герконов</text>
<text x="190.4" y="147.6">Вернуть ложь</text>
<text x="237.6" y="144.8">заданного порога?</text>
<text x="68.7" y="150.6">структуры ответа</text>
<text x="110.5" y="153.3">Установка валидного</text>
<text x="284.6" y="155.4">валидные значения</text>
<text x="289.4" y="152">Считываем</text>
<text x="377" y="155.4">Конец</text>
<text x="109.4" y="160">переменную структуры</text>
<text x="111.2" y="156.6">значения во вторую</text>
<text x="156.2" y="158.9">Настройка</text>
<text x="288.9" y="158.7">со структур</text>
<text x="31.8" y="162.8">Начало измерения</text>
<text x="38.1" y="166.2">частоты</text>
<text x="119.6" y="163.4">ответа</text>
<text x="155.6" y="162.3">светодиода</text>
<text x="157.6" y="165.7">герконов</text>
<text x="240.4" y="163">Вернуть ложь</text>
<text x="115.7" y="179.8">Установка</text>
<text x="155.1" y="174.3">Определение</text>
<text x="157.1" y="177.7">можно ли</text>
<text x="281.5" y="178.5">Хотя бы одно значение</text>
<text x="78.3" y="183.2">Обе частоты</text>
<text x="115.2" y="183.2">невалидной</text>
<text x="157.5" y="181.1">открыть</text>
<text x="159.9" y="184.5">купол</text>
<text x="284.9" y="181.9">выходит за порог?</text>
<text x="81.3" y="186.6">валидны?</text>
<text x="111.1" y="190">структуре ответа</text>
<text x="113" y="186.6">погрешности в</text>
<text x="183.7" y="191.6">Начало</text>
<text x="78.7" y="203.9">погрешность</text>
<text x="80.2" y="200.5">Вычисляем</text>
<text x="125" y="203.4">открыть</text>
<text x="126.1" y="200">Нельзя</text>
<text x="148.4" y="202.2">Установка пина</text>
<text x="287.9" y="201.8">Вернуть ложь</text>
<text x="80.9" y="207.3">измерений</text>
<text x="126.7" y="206.8">купол?</text>
<text x="147.3" y="205.6">светодиода в HIGH</text>
<text x="177.5" y="207.3">Ошибка равна 0?</text>
<text x="211" y="207.3">Ошибка равна 1?</text>
<text x="244" y="207.3">Ошибка равна 2?</text>
<text x="286.7" y="215.8">Вернуть истину</text>
<text x="32.4" y="218.7">Конец измерения</text>
<text x="80.7" y="216.4">Установка</text>
<text x="81.5" y="219.8">валидной</text>
<text x="121.6" y="219.8">Установка пина</text>
<text x="38.1" y="222.1">частоты</text>
<text x="76.1" y="226.6">структуре ответа</text>
<text x="78" y="223.2">погрешности в</text>
<text x="120.6" y="223.2">светодиода в LOW</text>
<text x="180.8" y="223.7">Выключаем</text>
<text x="181.7" y="227.1">светодиод</text>
<text x="213.4" y="227.1">светодиодом</text>
<text x="215.5" y="223.7">Моргаем</text>
<text x="248" y="223.7">Включаем</text>
<text x="248.1" y="227.1">светодиод</text>
<text x="29.8" y="235.3">Установка валидного</text>
<text x="31.4" y="238.7">значения в первую</text>
<text x="74.3" y="237.8">Погрешность больше</text>
<text x="128.5" y="237">Конец</text>
<text x="28.7" y="242.1">переменную структуры</text>
<text x="38.8" y="245.5">ответа</text>
<text x="76.2" y="241.2">заданного порога?</text>
<text x="184.3" y="242.9">Конец</text>
<text x="75.8" y="254">Установка ошибки</text>
<text x="78.3" y="257.4">1 в структуре</text>
<text x="82.5" y="260.8">ответа</text>
</g>
<g font-size="2.4">
<text x="72.2" y="101.4">Пока значение частоты</text>
<text x="78.4" y="104.3">недоступно</text>
<text x="31.5" y="182.5">Пока значение частоты</text>
<text x="37.7" y="185.4">недоступно</text>
</g>
</svg>
